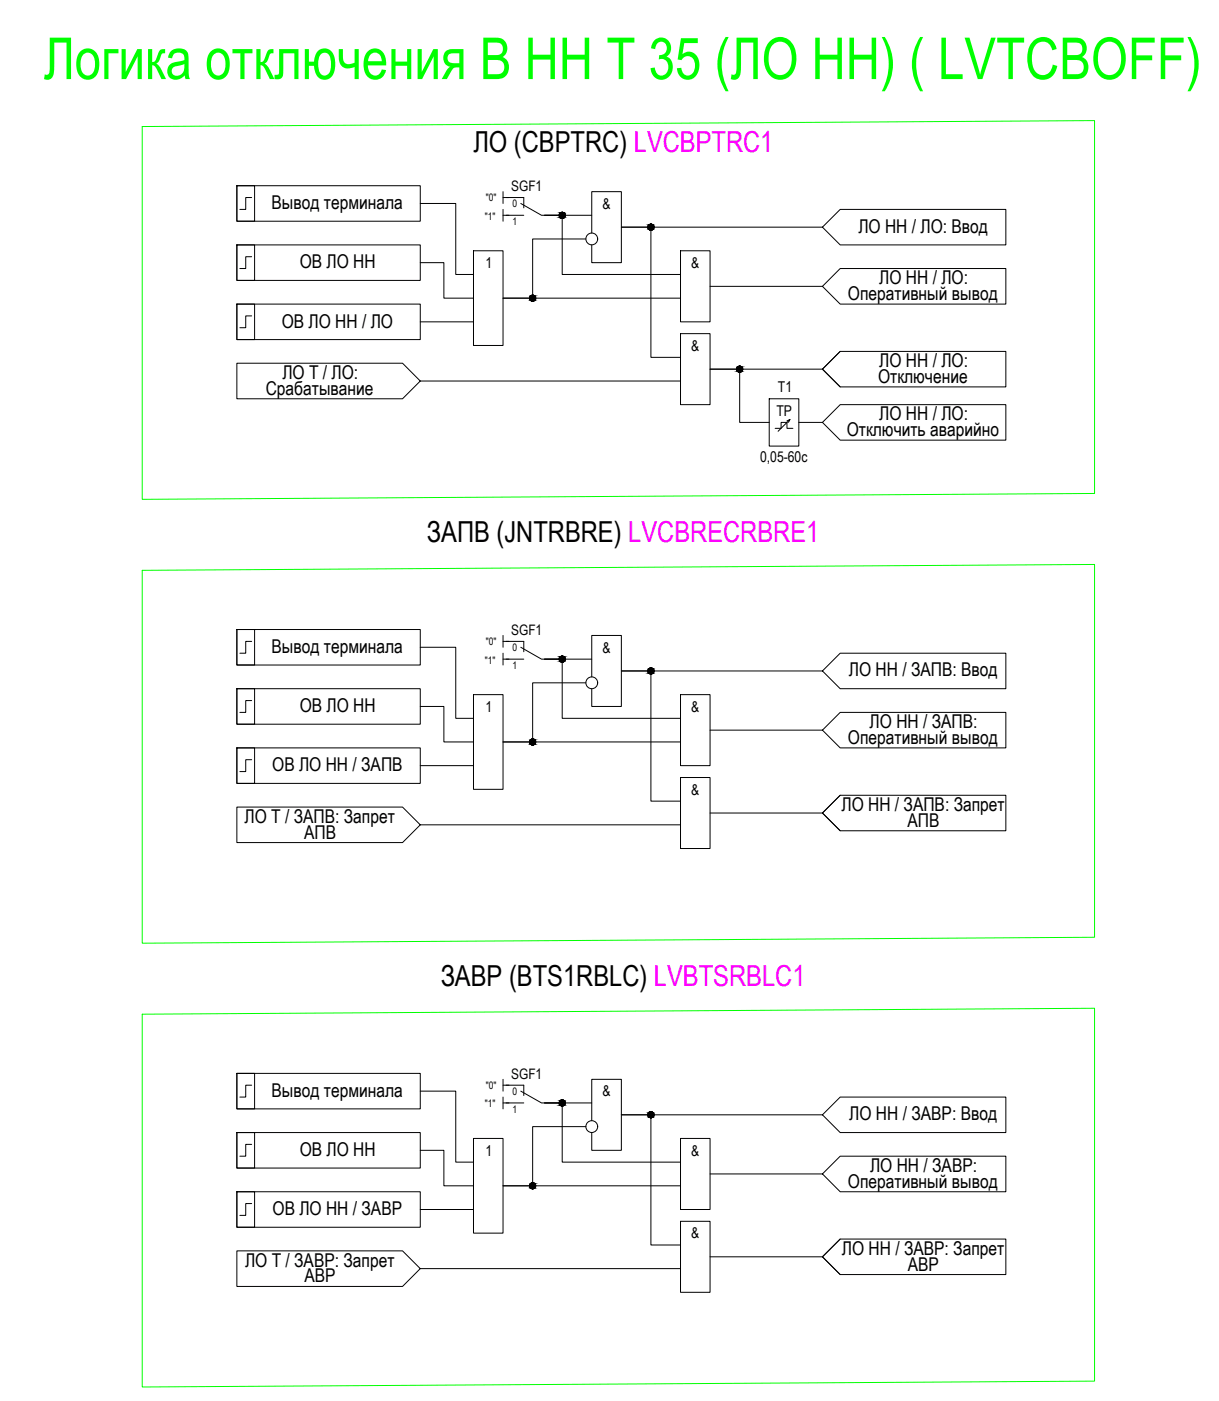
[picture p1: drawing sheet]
<svg xmlns="http://www.w3.org/2000/svg" width="774mm" height="889mm" viewBox="0 0 774 889" stroke-linecap="round" stroke-linejoin="round" font-family="sans-serif">
<!-- layer: 0 -->
<path d="M90 80l605-3v236l-605 4zM90 362l605-4v237l-605 3zM90 643l605-3v236l-605 4z" fill="none" stroke="#0f0" stroke-width=".63"/>
<g fill="none" stroke="#000" stroke-width=".63">
<path d="M150 118h12v22h-12zM150 118h117v22h-117zM160 125h-4v8h-4M267 129h22v45h12M319 122v7M319 133v7M319 125h4M319 137h4M376 137h-30h11v37h75M150 155h12v23h-12zM150 155h117v23h-117zM301 159h18v60h-18z"/>
<path d="M372 152h-34v37h-19h113M376 148v-26h18v45h-18v-12M432 159h19v45h-19zM522 144l11-11h105v22h-105zM522 144h-128h19v83h19M160 163h-4v7h-4M267 167h15v22h19M533 170h105v23h-105l-11-11zM150 193h12v22h-12zM150 193h117v22h-117zM451 182h71M160 200h-4v8h-4"/>
<path d="M267 204h34M432 212h19v45h-19zM150 230h106l11 12-11 11h-106zM522 234h-71h18v34h19M533 223l-11 11 11 11M533 223h105v22h-105l-11-11zM267 242h165M488 253h19v30h-19zM492 272h4v-4h4v4h3M499 267l2-1-1 2M501 266l-7 8M507 268h15l11-11h105v22h-105l-11-11"/>
<path d="M150 399h12v23h-12zM150 399h117v23h-117zM160 407h-4v7h-4M267 411h22v45h12M319 403v8M319 414v8M319 407h4M319 418h4M376 418h-30h11v38h75M150 437h12v22h-12zM150 437h117v22h-117zM372 433h-34v38h-19h113"/>
<path d="M376 429v-26h18v45h-18v-11M522 426l11-12h105v23h-105zM522 426h-128h19v82h19M160 444h-4v8h-4M267 448h15v23h19M301 441h18v60h-18zM432 441h19v45h-19zM150 474h12v23h-12zM150 474h117v23h-117zM451 463h71M522 463l11-11h105v22h-105zM160 482h-4v8h-4"/>
<path d="M267 486h34M432 493h19v45h-19zM150 512h106l11 11-11 12h-106zM451 516h71M533 505l-11 11 11 11M533 505h105v22h-105l-11-11zM267 523h165M150 681h12v23h-12zM150 681h117v23h-117zM160 688h-4v8h-4M267 692h22v45h12M319 685v7"/>
<path d="M319 696v8M319 688h4M319 700h4M376 700h-30h11v37h75M150 719h12v22h-12zM150 719h117v22h-117zM372 715h-34v37h-19h113M376 711v-26h18v45h-18v-11M522 707l11-11h105v23h-105zM522 707h-128h19v83h19M160 726h-4v8h-4M267 730h15v22h19"/>
<path d="M301 722h18v60h-18zM432 722h19v45h-19zM150 756h12v23h-12zM150 756h117v23h-117zM451 745h71M522 745l11-11h105v22h-105zM160 764h-4v7h-4M267 767h34M432 775h19v45h-19zM150 794h106l11 11-11 11h-106zM451 797h71M533 786l-11 11 11 12"/>
<path d="M533 786h105v23h-105l-11-12zM267 805h165"/>
<circle cx="357" cy="137" r="1.9"/>
<circle cx="376" cy="152" r="4"/>
<circle cx="413" cy="144" r="1.9"/>
<circle cx="338" cy="189" r="1.9"/>
<circle cx="470" cy="234" r="1.9"/>
<circle cx="357" cy="418" r="1.9"/>
<circle cx="376" cy="433" r="4"/>
<circle cx="413" cy="426" r="1.9"/>
<circle cx="338" cy="471" r="1.9"/>
<circle cx="357" cy="700" r="1.9"/>
<circle cx="376" cy="715" r="4"/>
<circle cx="413" cy="707" r="1.9"/>
<circle cx="338" cy="752" r="1.9"/>
</g>
<g fill="#000" stroke="#000" stroke-width=".63">
<path d="M356 138h1zM356 135h1zM413 146h1zM338 191h1zM469 236h1zM469 232h1zM356 416h1zM356 420h1zM413 427v1zM413 427h1zM338 473h1zM356 698h1z"/>
<path d="M356 702h1zM413 709h1zM338 754h1z"/>
<path d="M356 135h1zM356 135h1z"/>
<path d="M356 135h2zM356 135h2z"/>
<path d="M356 138h1zM356 138h1z"/>
<path d="M356 135h2zM356 135h2z"/>
<path d="M356 138h2zM356 138h1z"/>
<path d="M356 135h2zM356 135h2z"/>
<path d="M356 138h2zM356 138h2z"/>
<path d="M356 135h2zM356 135h2z"/>
<path d="M356 138h2zM356 138h2z"/>
<path d="M356 135h2zM355 135h3z"/>
<path d="M356 138h2zM356 138h2z"/>
<path d="M355 135h3zM355 135h3z"/>
<path d="M355 138h3zM355 138h3z"/>
<path d="M355 135l3 1zM355 135l3 1z"/>
<path d="M355 138h3zM355 138h3z"/>
<path d="M355 136h3zM355 136h3z"/>
<path d="M355 138h3zM355 138h3z"/>
<path d="M355 136h4zM355 136h4z"/>
<path d="M355 137h3zM355 137l3 1z"/>
<path d="M355 136h4zM355 136h4z"/>
<path d="M355 137h4zM355 137h3z"/>
<path d="M355 136h4zM355 136h4z"/>
<path d="M355 137h4zM355 137h4z"/>
<path d="M355 136h4zM355 136h4z"/>
<path d="M355 136l4 1zM355 136l4 1z"/>
<path d="M355 137h4zM355 137h4z"/>
<path d="M355 137h4zM355 137h4z"/>
<path d="M355 137h4zM355 137h4z"/>
<path d="M413 142h1zM413 142h1z"/>
<path d="M413 142h1zM413 142h1z"/>
<path d="M413 142h1zM412 142h2z"/>
<path d="M413 146h1zM413 146h1z"/>
<path d="M412 142h2zM412 142h2z"/>
<path d="M412 146h2zM412 146h2z"/>
<path d="M412 142l2 1zM412 142l2 1z"/>
<path d="M412 146h2zM412 146h2z"/>
<path d="M412 143h2zM412 143h2z"/>
<path d="M412 146h2zM412 146h2z"/>
<path d="M412 143h3zM412 143h3z"/>
<path d="M412 146h2zM412 146h2z"/>
<path d="M412 143h3zM412 143h3z"/>
<path d="M412 145h3zM412 145l2 1z"/>
<path d="M412 143h3zM412 143h3z"/>
<path d="M412 145h3zM412 145h3z"/>
<path d="M412 143h3zM412 143h3z"/>
<path d="M412 145h3zM412 145h3z"/>
<path d="M411 143h4zM411 143h4z"/>
<path d="M411 145h4zM411 145h4z"/>
<path d="M411 143l4 1zM411 143l4 1z"/>
<path d="M411 145h4zM411 145h4z"/>
<path d="M411 144h4zM411 144h4z"/>
<path d="M411 145h4zM411 145h4z"/>
<path d="M411 144h4zM411 144h4z"/>
<path d="M411 144h4zM411 144h4z"/>
<path d="M411 144h4zM411 144h4z"/>
<path d="M411 144h4zM411 144l4 1z"/>
<path d="M411 144h4zM411 144h4z"/>
<path d="M338 187h1zM338 187h1z"/>
<path d="M338 187h1zM337 187h2z"/>
<path d="M337 187h2zM337 187h2z"/>
<path d="M337 191h2zM337 191h2z"/>
<path d="M337 187l2 1zM337 188h2z"/>
<path d="M337 191h2zM337 191h2z"/>
<path d="M337 188h2zM337 188h2z"/>
<path d="M337 191h2zM337 191h2z"/>
<path d="M337 188h2zM337 188h2z"/>
<path d="M337 191h2zM337 191h2z"/>
<path d="M337 188h2zM337 188h2z"/>
<path d="M337 191h2zM337 191h2z"/>
<path d="M337 188h3zM337 188h3z"/>
<path d="M337 190h2zM337 190l2 1z"/>
<path d="M337 188h3zM337 188h3z"/>
<path d="M337 190h3zM337 190h2z"/>
<path d="M337 188h3zM337 188h3z"/>
<path d="M337 190h3zM337 190h3z"/>
<path d="M336 188h4zM336 188h4z"/>
<path d="M336 190h4zM336 190h4z"/>
<path d="M336 188l4 1zM336 188l4 1z"/>
<path d="M336 190h4zM336 190h4z"/>
<path d="M336 189h4zM336 189h4z"/>
<path d="M336 190h4zM336 190h4z"/>
<path d="M336 189h4zM336 189h4z"/>
<path d="M336 190h4zM336 190h4z"/>
<path d="M336 189h4zM336 189h4z"/>
<path d="M336 189h4zM336 189h4z"/>
<path d="M336 189h4zM336 189l4 1z"/>
<path d="M469 236h1zM469 236h1z"/>
<path d="M469 232h1zM469 232h1z"/>
<path d="M469 232h1zM469 232h1z"/>
<path d="M469 232l1 1zM469 233h1z"/>
<path d="M469 236h1zM469 236h1z"/>
<path d="M469 233h1zM469 233h1z"/>
<path d="M469 236h1zM469 236h1z"/>
<path d="M469 233h2zM468 233h3z"/>
<path d="M469 236h1zM469 236h1z"/>
<path d="M468 233h3zM468 233h3z"/>
<path d="M468 236h3zM468 236h2z"/>
<path d="M468 233h3zM468 233h3z"/>
<path d="M468 236h3zM468 236h3z"/>
<path d="M468 233h3zM468 233h3z"/>
<path d="M468 236h3zM468 236h3z"/>
<path d="M468 233h3zM468 233h3z"/>
<path d="M468 235h3zM468 235l3 1z"/>
<path d="M468 233h3zM468 233h3z"/>
<path d="M468 235h3zM468 235h3z"/>
<path d="M468 233l3 1zM468 233l3 1z"/>
<path d="M468 235h3zM468 235h3z"/>
<path d="M468 234h3zM468 234h3z"/>
<path d="M468 235h3zM468 235h3z"/>
<path d="M468 234h3zM468 234h3z"/>
<path d="M468 235h3zM468 235h3z"/>
<path d="M468 234h3zM468 234h3z"/>
<path d="M468 235h3zM468 235h3z"/>
<path d="M468 234h3zM468 234h3z"/>
<path d="M468 234h3zM468 234h3z"/>
<path d="M468 234h3zM468 234l3 1z"/>
<path d="M356 416h1zM356 416h1z"/>
<path d="M356 416h2zM356 416h2z"/>
<path d="M356 420h1zM356 420h1z"/>
<path d="M356 416l2 1zM356 417h2z"/>
<path d="M356 420h2zM356 420h1z"/>
<path d="M356 417h2zM356 417h2z"/>
<path d="M356 420h2zM356 420h2z"/>
<path d="M356 417h2zM356 417h2z"/>
<path d="M356 420h2zM356 420h2z"/>
<path d="M356 417h2zM355 417h3z"/>
<path d="M356 420h2zM356 420h2z"/>
<path d="M355 417h3zM355 417h3z"/>
<path d="M355 419h3zM355 419l3 1z"/>
<path d="M355 417h3zM355 417h3z"/>
<path d="M355 419h3zM355 419h3z"/>
<path d="M355 417h3zM355 417h3z"/>
<path d="M355 419h3zM355 419h3z"/>
<path d="M355 417h4zM355 417h4z"/>
<path d="M355 419h3zM355 419h3z"/>
<path d="M355 417l4 1zM355 417l4 1z"/>
<path d="M355 419h4zM355 419h3z"/>
<path d="M355 418h4zM355 418h4z"/>
<path d="M355 419h4zM355 419h4z"/>
<path d="M355 418h4zM355 418h4z"/>
<path d="M355 418h4zM355 418h4z"/>
<path d="M355 418h4zM355 418h4z"/>
<path d="M355 418l4 1zM355 418l4 1z"/>
<path d="M355 419h4zM355 419h4z"/>
<path d="M413 424h1zM413 424h1z"/>
<path d="M413 424h1zM413 424h1z"/>
<path d="M413 424h1zM412 424h2z"/>
<path d="M413 427h1zM413 427h1z"/>
<path d="M412 424h2zM412 424h2z"/>
<path d="M412 427h2zM412 427h2z"/>
<path d="M412 424h2zM412 424h2z"/>
<path d="M412 427h2zM412 427h2z"/>
<path d="M412 424h2zM412 424h2z"/>
<path d="M412 427h2zM412 427h2z"/>
<path d="M412 424h3zM412 424h3z"/>
<path d="M412 427h2zM412 427h2z"/>
<path d="M412 424l3 1zM412 425h3z"/>
<path d="M412 427h3zM412 427h2z"/>
<path d="M412 425h3zM412 425h3z"/>
<path d="M412 427h3zM412 427h3z"/>
<path d="M412 425h3zM412 425h3z"/>
<path d="M412 427h3zM412 427h3z"/>
<path d="M411 425h4zM411 425h4z"/>
<path d="M411 427h4zM411 427h4z"/>
<path d="M411 425h4zM411 425h4z"/>
<path d="M411 426h4zM411 426l4 1z"/>
<path d="M411 425h4zM411 425h4z"/>
<path d="M411 426h4zM411 426h4z"/>
<path d="M411 425l4 1zM411 425l4 1z"/>
<path d="M411 426h4zM411 426h4z"/>
<path d="M411 426h4zM411 426h4z"/>
<path d="M411 426h4zM411 426h4z"/>
<path d="M411 426h4zM411 426h4z"/>
<path d="M338 469h1zM338 469h1z"/>
<path d="M338 469h1zM337 469h2z"/>
<path d="M337 469h2zM337 469h2z"/>
<path d="M337 472h2zM337 472l2 1z"/>
<path d="M337 469h2zM337 469h2z"/>
<path d="M337 472h2zM337 472h2z"/>
<path d="M337 469h2zM337 469h2z"/>
<path d="M337 472h2zM337 472h2z"/>
<path d="M337 469h2zM337 469h2z"/>
<path d="M337 472h2zM337 472h2z"/>
<path d="M337 469h2zM337 469h2z"/>
<path d="M337 472h2zM337 472h2z"/>
<path d="M337 469l3 1zM337 469l3 1z"/>
<path d="M337 472h2zM337 472h2z"/>
<path d="M337 470h3zM337 470h3z"/>
<path d="M337 472h3zM337 472h2z"/>
<path d="M337 470h3zM337 470h3z"/>
<path d="M337 472h3zM337 472h3z"/>
<path d="M336 470h4zM336 470h4z"/>
<path d="M336 472h4zM336 472h4z"/>
<path d="M336 470h4zM336 470h4z"/>
<path d="M336 471h4zM336 471l4 1z"/>
<path d="M336 470h4zM336 470h4z"/>
<path d="M336 471h4zM336 471h4z"/>
<path d="M336 470l4 1zM336 470l4 1z"/>
<path d="M336 471h4zM336 471h4z"/>
<path d="M336 471h4zM336 471h4z"/>
<path d="M336 471h4zM336 471h4z"/>
<path d="M336 471h4zM336 471h4z"/>
<path d="M356 698h1zM356 698h1z"/>
<path d="M356 698h2zM356 698h2z"/>
<path d="M356 698h2zM356 698h2z"/>
<path d="M356 698h2zM356 698h2z"/>
<path d="M356 698h2zM356 698h2z"/>
<path d="M356 698h2zM356 698h2z"/>
<path d="M355 698l3 1zM355 698l3 1z"/>
<path d="M355 699h3zM355 699h3z"/>
<path d="M355 699h3zM355 699h3z"/>
<path d="M355 699h4zM355 699h4z"/>
<path d="M355 699h4zM355 699h4z"/>
<path d="M355 699h4zM355 699h4z"/>
<path d="M355 699l4 1zM355 699l4 1z"/>
<path d="M355 700h4zM355 700h4z"/>
<path d="M355 700h4zM355 700h4z"/>
<path d="M355 700h4zM355 700h4z"/>
<path d="M356 702h1zM356 702h1z"/>
<path d="M356 701h2zM356 701l1 1z"/>
<path d="M356 701h2zM356 701h2z"/>
<path d="M356 701h2zM356 701h2z"/>
<path d="M356 701h2zM356 701h2z"/>
<path d="M355 701h3zM355 701h3z"/>
<path d="M355 701h3zM355 701h3z"/>
<path d="M355 701h3zM355 701h3z"/>
<path d="M355 701h3zM355 701h3z"/>
<path d="M355 700h4zM355 700l3 1z"/>
<path d="M355 700h4zM355 700h4z"/>
<path d="M355 700h4zM355 700h4z"/>
<path d="M413 705h1zM413 705h1z"/>
<path d="M413 705l1 1zM413 706h1z"/>
<path d="M413 706h1zM412 706h2z"/>
<path d="M413 709h1zM413 709h1z"/>
<path d="M412 706h2zM412 706h2z"/>
<path d="M412 709h2zM412 709h2z"/>
<path d="M412 706h2zM412 706h2z"/>
<path d="M412 709h2zM412 709h2z"/>
<path d="M412 706h2zM412 706h2z"/>
<path d="M412 709h2zM412 709h2z"/>
<path d="M412 706h3zM412 706h3z"/>
<path d="M412 709h2zM412 709h2z"/>
<path d="M412 706h3zM412 706h3z"/>
<path d="M412 709h3zM412 709h2z"/>
<path d="M412 706h3zM412 706h3z"/>
<path d="M412 708h3zM412 708l3 1z"/>
<path d="M412 706h3zM412 706h3z"/>
<path d="M412 708h3zM412 708h3z"/>
<path d="M411 706l4 1zM411 706l4 1z"/>
<path d="M411 708h4zM411 708h4z"/>
<path d="M411 707h4zM411 707h4z"/>
<path d="M411 708h4zM411 708h4z"/>
<path d="M411 707h4zM411 707h4z"/>
<path d="M411 708h4zM411 708h4z"/>
<path d="M411 707h4zM411 707h4z"/>
<path d="M411 707h4zM411 707h4z"/>
<path d="M411 707l4 1zM411 707l4 1z"/>
<path d="M411 708h4zM411 708h4z"/>
<path d="M411 707h4zM411 707h4z"/>
<path d="M338 750l1 1zM338 751h1z"/>
<path d="M338 751h1zM337 751h2z"/>
<path d="M337 751h2zM337 751h2z"/>
<path d="M337 754h2zM337 754h2z"/>
<path d="M337 751h2zM337 751h2z"/>
<path d="M337 754h2zM337 754h2z"/>
<path d="M337 751h2zM337 751h2z"/>
<path d="M337 754h2zM337 754h2z"/>
<path d="M337 751h2zM337 751h2z"/>
<path d="M337 754h2zM337 754h2z"/>
<path d="M337 751h2zM337 751h2z"/>
<path d="M337 754h2zM337 754h2z"/>
<path d="M337 751h3zM337 751h3z"/>
<path d="M337 754h2zM337 754h2z"/>
<path d="M337 751h3zM337 751h3z"/>
<path d="M337 753h3zM337 753l2 1z"/>
<path d="M337 751h3zM337 751h3z"/>
<path d="M337 753h3zM337 753h3z"/>
<path d="M336 751l4 1zM336 751l4 1z"/>
<path d="M336 753h4zM336 753h4z"/>
<path d="M336 752h4zM336 752h4z"/>
<path d="M336 753h4zM336 753h4z"/>
<path d="M336 752h4zM336 752h4z"/>
<path d="M336 753h4zM336 753h4z"/>
<path d="M336 752h4zM336 752h4z"/>
<path d="M336 753h4zM336 753h4z"/>
<path d="M336 752h4zM336 752h4z"/>
<path d="M336 752h4zM336 752h4z"/>
<path d="M336 752h4zM336 752l4 1z"/>
</g>
<path d="M321 125h11v7M321 137h11M331 129l13 8h11M321 407h11v6M321 418h11M331 411l13 7h11M321 688h11v7M321 700h11M331 692l13 8h11" fill="none" stroke="#000" stroke-width=".63"/>
<text font-size="36.7" fill="#0f0" x="28" y="50">Логика отключения В НН Т 35 (ЛО НН) ( LVTCBOFF)</text>
<g font-size="18.4">
<text x="300" y="96">ЛО (CBPTRC) LVCBPTRC1</text>
<text x="271" y="344">ЗАПВ (JNTRBRE) LVCBRECRBRE1</text>
<text x="280" y="626">ЗАВР (BTS1RBLC) LVBTSRBLC1</text>
</g>
<g font-size="12.1">
<text x="172" y="133">Вывод терминала</text>
<text x="545" y="148">ЛО НН / ЛО: Ввод</text>
<text x="190" y="170">ОВ ЛО НН</text>
<text x="558" y="180">ЛО НН / ЛО:</text>
<text x="538" y="190">Оперативный вывод</text>
<text x="179" y="208">ОВ ЛО НН / ЛО</text>
<text x="558" y="233">ЛО НН / ЛО:</text>
<text x="179" y="240">ЛО Т / ЛО:</text>
<text x="557" y="243">Отключение</text>
<text x="169" y="251">Срабатывание</text>
<text x="558" y="267">ЛО НН / ЛО:</text>
<text x="538" y="277">Отключить аварийно</text>
<text x="172" y="414">Вывод терминала</text>
<text x="539" y="429">ЛО НН / ЗАПВ: Ввод</text>
<text x="190" y="452">ОВ ЛО НН</text>
<text x="552" y="462">ЛО НН / ЗАПВ:</text>
<text x="538" y="472">Оперативный вывод</text>
<text x="173" y="489">ОВ ЛО НН / ЗАПВ</text>
<text x="534" y="514">ЛО НН / ЗАПВ: Запрет</text>
<text x="155" y="522">ЛО Т / ЗАПВ: Запрет</text>
<text x="576" y="524">АПВ</text>
<text x="193" y="532">АПВ</text>
<text x="172" y="696">Вывод терминала</text>
<text x="539" y="711">ЛО НН / ЗАВР: Ввод</text>
<text x="190" y="733">ОВ ЛО НН</text>
<text x="552" y="743">ЛО НН / ЗАВР:</text>
<text x="538" y="754">Оперативный вывод</text>
<text x="173" y="771">ОВ ЛО НН / ЗАВР</text>
<text x="534" y="796">ЛО НН / ЗАВР: Запрет</text>
<text x="156" y="804">ЛО Т / ЗАВР: Запрет</text>
<text x="576" y="806">АВР</text>
<text x="193" y="814">АВР</text>
</g>
<g font-size="9.4">
<text x="382" y="132">&amp;</text>
<text x="308" y="170">1</text>
<text x="439" y="170">&amp;</text>
<text x="439" y="223">&amp;</text>
<text x="494" y="249">T1</text>
<text x="493" y="264">TP</text>
<text x="482" y="293">0,05-60с</text>
<text x="382" y="414">&amp;</text>
<text x="308" y="452">1</text>
<text x="439" y="452">&amp;</text>
<text x="439" y="504">&amp;</text>
<text x="382" y="696">&amp;</text>
<text x="308" y="733">1</text>
<text x="439" y="733">&amp;</text>
<text x="439" y="786">&amp;</text>
</g>
<g font-size="9.2">
<text x="325" y="121">SGF1</text>
<text x="325" y="403">SGF1</text>
<text x="325" y="684">SGF1</text>
</g>
<g font-size="6.6">
<text x="308" y="128">&quot;0&quot;</text>
<text x="325" y="131">0</text>
<text x="308" y="139">&quot;1&quot;</text>
<text x="325" y="143">1</text>
<text x="308" y="409">&quot;0&quot;</text>
<text x="325" y="413">0</text>
<text x="308" y="421">&quot;1&quot;</text>
<text x="325" y="424">1</text>
<text x="308" y="691">&quot;0&quot;</text>
<text x="325" y="695">0</text>
<text x="308" y="703">&quot;1&quot;</text>
<text x="325" y="706">1</text>
</g>
</svg>
